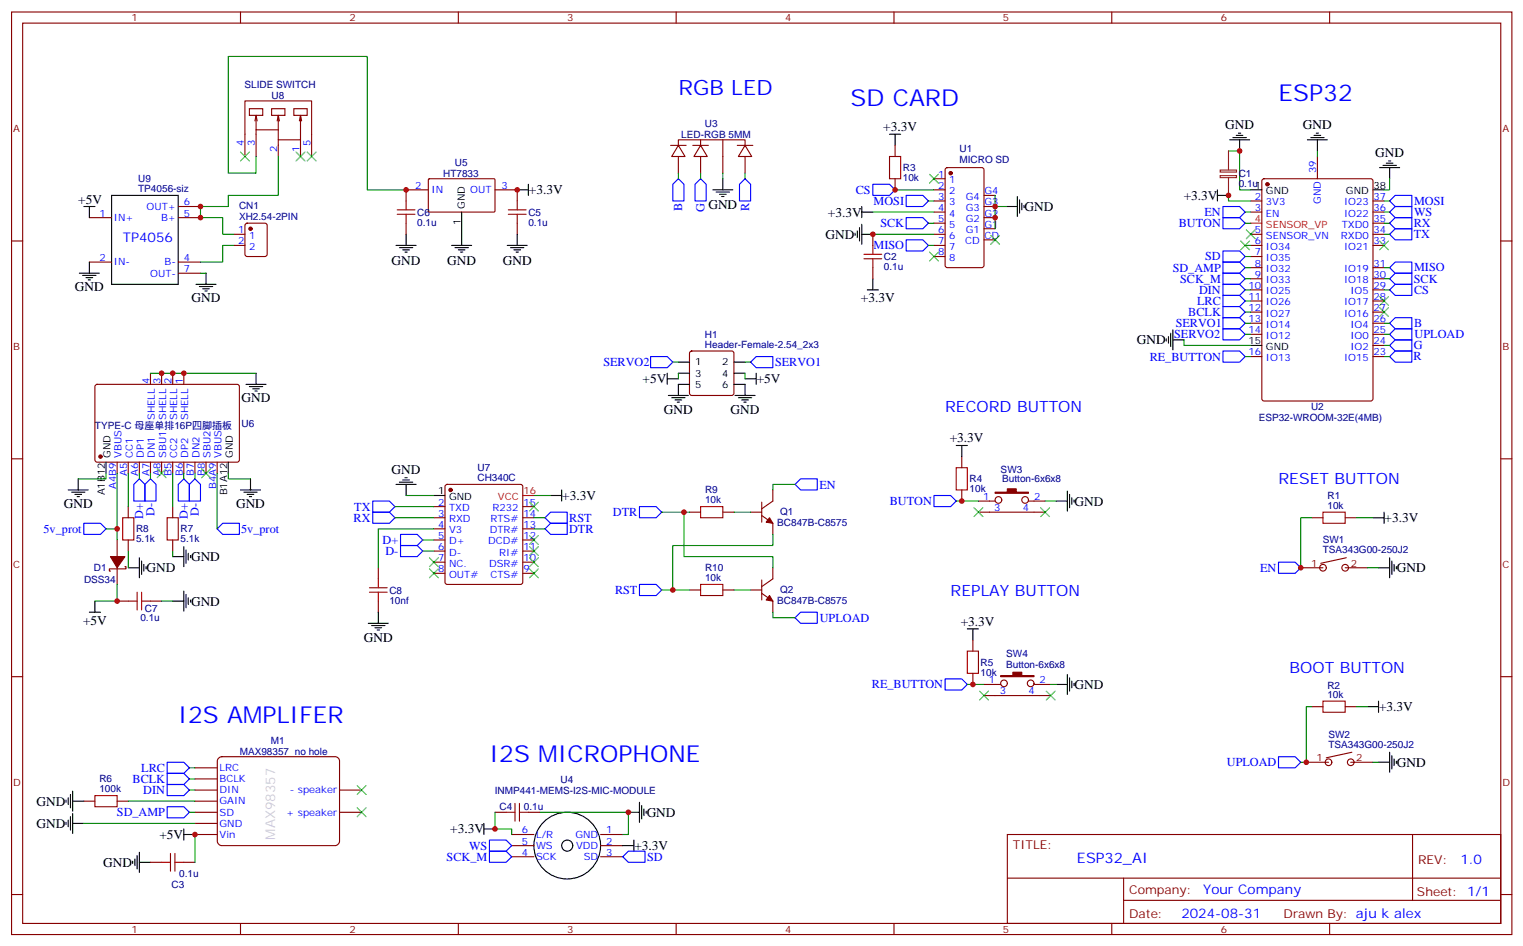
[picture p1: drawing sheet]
<svg xmlns="http://www.w3.org/2000/svg" width="483mm" height="300mm" viewBox="0 0 483 300" stroke-linecap="round" stroke-linejoin="round" font-family="sans-serif">
<g fill="none" stroke="#870000" stroke-width=".35">
<path d="M3.7 3.8h476.2v292.8h-476.2zM7.2 7.3h469.2v285.8h-469.2zM76.3 3.8v3.5M145.5 3.8v3.5M214.6 3.8v3.5M283.8 3.8v3.5M352.9 3.8v3.5M422.1 3.8v3.5M79.2 34.5h4.2v2.1h-4.2zM81.3 36.6v4.6h7M81.3 36.6l-.4 1.8M81.3 36.6l.3 1.8"/>
<path d="M86.2 34.5h4.3v2.1h-4.3zM88.3 36.6v7.8h7.1v-7.8M88.3 36.6l-.3 1.8M88.3 36.6l.4 1.8M93.3 34.5h4.2v2.1h-4.2zM95.4 36.6l-.4 1.8M95.4 36.6l.3 1.8M77.8 49.7v-17.7h21.1v17.7M81.3 41.2v8.5M88.3 44.4v5.3M95.4 44.4v5.3M136 56.9l.3-.2 20.7 .1 .1 .3v10l-.3 .2h-20.7l-.1-.3z"/>
<path d="M212.9 46.1h4.9M215.3 46.1l2.2 3.6h-4.3zM215.3 46.1v-1.7h21.2v1.7M215.3 49.7v5.3M219.9 46.1h5M222.4 46.1l2.1 3.6h-4.2zM222.4 44.4v1.7M222.4 49.7v5.3M229.4 44.4v10.6M234 46.1h5M236.5 46.1l2.1 3.6h-4.2zM236.5 49.7v5.3"/>
<path d="M284.1 46.1v3.6M284.1 56.7v3.6M296.5 56.7h3.5M300.2 53.4l.5-.2h10.9l.7 .4v30.6l-.4 .7h-11.2l-.6-.4-.1-30.6zM400.8 56.9l.4-.2h33.9l.7 .5v69.4l-.4 .6-34.2 .1-.6-.5-.1-69.4zM418.2 49.7v7M3.7 76.5h3.5M28.4 69.1h7M56.6 69.1h7M56.6 65.5h7M74.2 74.4h3.6M74.2 77.9h3.6"/>
<path d="M78 71l.5-.2h5.6l.7 .5v9.4l-.5 .7h-5.8l-.7-.4v-9.5zM128.9 70.8v3.6M136 60.3h-7.1v3.5M157.1 60.3h7.1v3.5M164.2 70.8v3.6M277.1 74.4v3.5M296.5 63.8h3.5M296.5 67.3h3.5M296.5 74.4h3.5M296.5 77.9h3.5M296.5 70.8h3.5M296.5 60.3h3.5"/>
<path d="M312.3 76.1h3.6M312.3 72.6h3.6M312.3 69.1h3.6M312.3 65.5h3.6M312.3 62h3.6M397 63.8h3.5M397 67.3h3.5M397 74.4h3.5M397 77.9h3.5M435.8 63.8h3.5M435.8 67.3h3.5M435.8 74.4h3.5"/>
<path d="M435.8 77.9h3.5M435.8 70.8h3.5M476.4 76.5h3.5M28.4 83.2h7M56.6 83.2h7M56.6 86.7h7M277.1 84.9v3.6M296.5 81.4h3.5M397 81.4h3.5M397 84.9h3.5M397 88.5h3.5M397 92h3.5"/>
<path d="M397 95.5h3.5M397 99.1h3.5M435.8 84.9h3.5M435.8 88.5h3.5M435.8 92h3.5M435.8 95.5h3.5M435.8 99.1h3.5M47.8 118.5v3.5M51.3 118.5v3.5M54.8 118.5v3.5M58.3 118.5v3.5M219.1 111.6l.5-.2h12.7l.5 .2 .2 .5v12.7l-.3 .5-.4 .2h-12.7l-.5-.2-.2-.5v-12.7z"/>
<path d="M397 102.6h3.5M397 106.1h3.5M397 113.2h3.5M435.8 102.6h3.5M435.8 106.1h3.5M435.8 113.2h3.5M435.8 109.6h3.5M30.4 122.2l.4-.2h44.8l.4 .7-.1 23.6-.6 .4-44.7-.1-.5-.6v-23.3zM3.7 145.6h3.5M37.2 146.7v3.5M40.7 146.7v3.5M44.2 146.7v3.5"/>
<path d="M47.8 146.7v3.5M51.3 146.7v3.5M54.8 146.7v3.5M58.3 146.7v3.5M61.9 146.7v3.5M65.4 146.7v3.5M68.9 146.7v3.5M141.5 153.9l.5-.2h23.2l.5 .2 .2 .5v30.4l-.2 .5-.5 .2h-23.2l-.5-.2-.2-.5v-30.4zM241.8 159.4v6.3M245.3 155.5v3.5l-3.5 2.5M305.3 144.9v3.5M305.3 155.5v3.5"/>
<path d="M310.6 159h5.3M326.5 159h5.3M476.4 145.6h3.5M37.2 171.4v5.3M39.7 179.8h.3v.8h-5.3v.7h.4M40.7 160.8v3.5M40.7 171.4v3.5M54.8 160.8v3.5M54.8 171.4v3.5M137.7 164.3h3.6M137.7 160.8h3.6M137.7 167.9h3.6"/>
<path d="M137.7 171.4h3.6M137.7 174.9h3.6M137.7 178.4h3.6M165.9 164.3h3.6M165.9 160.8h3.6M165.9 167.9h3.6M165.9 171.4h3.6M165.9 174.9h3.6M165.9 178.4h3.6M218.9 162.6h3.5M229.4 162.6h3.6M238.3 162.6h3.5"/>
<path d="M241.8 163.6l3.5 2.5v3.5M310.6 162.6h21.2M416.4 164.3h3.5M427 164.3h3.5M427.4 177l-8.2 1.8M37.2 180.2v5.3M37.2 190.8h3.5M47.8 190.8h3.5M120.1 180.2v3.5M120.1 190.8v3.5M137.7 182h3.6M165.9 182h3.6"/>
<path d="M218.9 187.3h3.5M229.4 187.3h3.6M238.3 187.3h3.5M241.8 188.3l3.5 2.5v3.5M241.8 184.1v6.3M245.3 180.2v3.5l-3.5 2.5M412.9 180.2h7M427 180.2h7.1M3.7 214.8h3.5M308.8 203.1v3.6M308.8 213.7v3.5M312.3 217.2h5.3"/>
<path d="M328.2 217.2h5.3M476.4 214.8h3.5M312.3 220.8h21.2M416.4 224.3h3.5M427 224.3h3.5M429.1 238.8l-8.1 1.7M26.6 254.3h3.5M37.2 254.3h3.5M61.9 243.7h7M61.9 247.2h7M61.9 250.8h7M61.9 254.3h7"/>
<path d="M61.9 257.8h7M107.7 250.8h7.1M107.7 257.8h7.1M157.1 257.8h3.6M167.7 257.8h3.5M414.7 241.9h7M428.8 241.9h7M47.8 273.7h3.5M58.3 273.7h3.6M61.9 261.3h7M61.9 264.9h7M162.4 264.9h7.1"/>
<path d="M162.4 268.4h7.1M162.4 271.9h7.1M190.6 264.9h7.1M190.6 268.4h7.1M190.6 271.9h7.1M319.8 264.9h156.6v28.2h-156.6zM319.8 278.7h156.5M356.7 278.7v14.1M448.4 264.9v20.9M3.7 283.9h3.5M76.3 293.1v3.5M145.5 293.1v3.5"/>
<path d="M214.6 293.1v3.5M283.8 293.1v3.5M352.9 293.1v3.5M356.7 285.8h119.6M422.1 293.1v3.5M476.4 283.9h3.5"/>
<circle cx="316.9" cy="158.7" r="1.06"/>
<circle cx="325.4" cy="158.7" r="1.06"/>
<circle cx="419.9" cy="180.2" r="1.06"/>
<circle cx="427" cy="180.2" r="1.06"/>
<circle cx="318.7" cy="216.9" r="1.06"/>
<circle cx="327.2" cy="216.9" r="1.06"/>
<circle cx="421.7" cy="241.9" r="1.06"/>
<circle cx="428.8" cy="241.9" r="1.06"/>
</g>
<g fill="#870000" stroke="#870000" stroke-width=".35">
<path d="M315.9 156.2h3.9v-1h2.8v1h3.9v.4h-10.6z"/>
<path d="M317.6 214.4h3.9v-1h2.8v1h3.9v.4h-10.6z"/>
<path d="M35.1 176.7h4.6l-2.5 3.5z"/>
<path d="M244.3 164.3l1 1.8-2.1-.4z"/>
<path d="M244.3 189l1 1.8-2.1-.4z"/>
<circle cx="402.3" cy="58.5" r=".53"/>
<circle cx="301.8" cy="55" r=".53"/>
<circle cx="31.9" cy="144.9" r=".53"/>
<circle cx="143" cy="155.5" r=".53"/>
<circle cx="79.5" cy="72.6" r=".53"/>
</g>
<g fill="none" stroke="#000" stroke-width=".35">
<path d="M167.7 58.5v3.5M229.4 56.7v3.6M282.4 42.6h3.5M284.1 42.6v3.5M390.3 44.4h6.4M391.4 43.7h4.2M392.4 43h2.1M393.1 42.3h.7M393.5 44.4v3.5M415 44.4h6.4M416.1 43.7h4.2M417.1 43h2.1"/>
<path d="M417.8 42.3h.7M418.2 44.4v3.5M437.9 53.2h6.4M439 52.5h4.2M440.1 51.8h2.1M440.8 51.1h.7M441.1 53.2v3.5M26.6 65.5h3.5M28.4 65.5v3.6M35.4 62h21.2v28.2h-21.2zM125.7 77.9h6.4M126.8 78.6h4.2"/>
<path d="M127.8 79.3h2.2M128.9 74.4v3.5M143.4 77.9h6.3M144.4 78.6h4.3M145.5 79.3h2.1M146.5 67.3v10.6M161 77.9h6.4M162.1 78.6h4.2M163.1 79.3h2.1M164.2 60.3h3.5M164.2 74.4v3.5M226.3 60.3h6.3"/>
<path d="M227.3 61h4.3M228.4 61.7h2.1M229.1 62.4h.7M271.4 74v.7M272.1 73.3v2.1M272.8 72.2v4.3M273.5 74.4h3.6M273.5 65.5v3.6M273.5 71.2v6.3M273.5 67.3h3.6M319.4 65.5h3.5M322.9 62.4v6.3"/>
<path d="M323.6 63.4v4.3M324.3 64.5v2.1M325 65.2v.7M386.4 62h3.6M386.4 60.3v3.5M397 60.3h3.5M435.8 60.3h3.5M25.2 86.7h6.3M26.2 87.4h4.3M27.3 88.1h2.1M28 88.8h.7M28.4 83.2v3.5"/>
<path d="M62.2 90.2h6.4M63.3 90.9h4.2M64.3 91.7h2.2M65.1 92.4h.7M65.4 86.7v3.5M128.6 80h.7M146.2 80h.7M163.8 80h.7M275.3 92h3.5M277.1 88.5v3.5M81.3 118.5v3.5M211.8 118.5v3.5"/>
<path d="M215.3 114.9h3.6M215.3 118.5h3.6M233 114.9h3.5M233 118.5h3.5M240 118.5v3.5M370.2 107.5v.7M370.9 106.8v2.1M371.6 105.8v4.2M372.3 107.9h3.5M372.3 104.7v6.4M397 109.6h3.5M78.1 122h6.4"/>
<path d="M79.2 122.7h4.2M80.2 123.4h2.1M80.9 124.1h.7M211.8 120.2h3.5M212.2 125.5h6.3M213.2 126.2h4.3M214.3 126.9h2.1M215 127.6h.7M218.9 122h-3.6v3.5M233 122h3.5v3.5M233.3 125.5h6.4M234.4 126.2h4.2"/>
<path d="M235.4 126.9h2.2M236.1 127.6h.8M236.5 120.2h3.5M21.7 155.5h6.3M22.7 156.2h4.3M23.8 156.9h2.1M24.5 157.6h.7M24.8 152v3.5M33.7 146.7v3.5M72.5 146.7v3.5M76.3 155.5h6.4M77.4 156.2h4.2"/>
<path d="M78.5 156.9h2.1M79.2 157.6h.7M79.5 152v3.5M125.7 153.7h6.4M126.8 153h4.2M127.8 152.3h2.2M128.6 151.6h.7M128.9 153.7v3.6M137.7 157.3h3.6M174.8 157.3h3.5M178.3 155.5v3.5M303.5 141.4h3.6"/>
<path d="M305.3 141.4v3.5M335.3 159h3.5M338.8 155.9v6.3M339.5 156.9v4.2M340.2 158v2.1M340.9 158.7v.7M44.2 177v6.4M44.9 178.1v4.2M45.6 179.1v2.2M46.4 179.8v.8M54.8 176.7h3.5M58.3 173.5v6.3"/>
<path d="M59.1 174.6v4.2M59.8 175.6v2.1M60.5 176.3v.7M435.8 164.3h3.5M439.3 162.6v3.5M441.1 177v6.4M441.8 178.1v4.2M442.5 179.1v2.2M443.2 179.8v.8M28.4 194.3h3.5M30.1 190.8v3.5M40.7 180.2h3.5"/>
<path d="M54.8 190.8h3.5M58.3 187.6v6.4M59.1 188.7v4.2M59.8 189.7v2.1M60.5 190.4v.7M116.9 197.8h6.4M118 198.5h4.2M119 199.2h2.1M119.7 200h.7M120.1 194.3v3.5M307.1 199.6h3.5M308.8 199.6v3.5"/>
<path d="M437.6 180.2h3.5M335.3 217.2h3.5M338.8 214.1v6.3M339.5 215.1v4.3M340.2 216.2v2.1M340.9 216.9v.7M434.1 224.3h3.5M437.6 222.5v3.6M441.1 238.8v6.3M441.8 239.8v4.3M21 253.9v.7M21.7 253.2v2.1"/>
<path d="M22.4 252.2v4.2M22.4 259.2v4.3M23.1 254.3h3.5M23.1 251.1v6.4M23.1 258.2v6.3M199.5 257.8h3.5M203 254.6v6.4M203.7 255.7v4.2M204.4 256.8v2.1M205.1 257.5v.7M437.6 241.9h3.5M442.5 240.9v2.1"/>
<path d="M443.2 241.6v.7M21 261v.7M21.7 260.3v2.1M23.1 261.3h3.5M42.1 273.3v.7M42.8 272.6v2.1M43.5 271.6v4.2M44.2 273.7h3.6M44.2 270.5v6.4M58.3 264.9h3.6M58.3 263.1v3.5M153.6 263.1h3.5"/>
<path d="M153.6 261.3v3.6M197.7 268.4h3.5M201.2 266.6v3.6"/>
<circle cx="180.1" cy="268.4" r="10.6"/>
<circle cx="180.1" cy="268.4" r="1.76"/>
</g>
<path d="M397 70.8h3.5M165.9 157.3h3.6" fill="none" stroke="#f00" stroke-width=".35"/>
<g fill="none" stroke="#a10000" stroke-width=".35">
<path d="M282.4 49.7h3.5v7h-3.5zM126.1 68h5.6M126.1 66.6h5.6M128.9 63.8v2.8M128.9 68v2.8M161.4 68h5.6M161.4 66.6h5.6M164.2 63.8v2.8M164.2 68v2.8M277.1 77.9v2.8M274.2 82.1h5.7M274.2 80.7h5.7"/>
<path d="M277.1 82.1v2.8M303.5 148.4h3.6v7.1h-3.6zM38.9 164.3h3.6v7.1h-3.6zM53.1 164.3h3.5v7.1h-3.5zM222.4 160.8h7v3.5h-7zM419.9 162.6h7.1v3.5h-7.1zM40.7 190.8h2.8M43.5 188v5.6M44.9 190.8h2.9M44.9 188v5.6M117.3 188h5.6M117.3 186.5h5.6"/>
<path d="M120.1 183.7v2.8M120.1 188v2.8M222.4 185.5h7v3.5h-7zM307.1 206.7h3.5v7h-3.5zM419.9 222.5h7.1v3.6h-7.1zM30.1 252.5h7.1v3.5h-7.1zM160.7 257.8h2.8M163.5 255v5.6M164.9 257.8h2.8M164.9 255v5.6M51.3 273.7h2.8M54.1 270.9v5.6"/>
<path d="M55.5 273.7h2.8M55.5 270.9v5.6"/>
</g>
<g fill="none" stroke="#008700" stroke-width=".35">
<path d="M81.3 49.7v5.3h-8.8v-37.1h44.1v42.4h12.3M88.3 49.7v12.3h-15.8v3.5h-8.9v3.6h7.1v5.3h3.5M215.3 55v1.7M222.4 55v1.7M229.4 55v1.7M236.5 55v1.7M390 47.9h3.5v12.4h3.5M418.2 47.9v1.8M441.1 56.7v3.6h-1.8M74.2 77.9h-3.5v5.3h-7.1M277.1 67.3h19.4M277.1 74.4h19.4"/>
<path d="M284.1 60.3h12.4M294.7 70.8h1.8M294.7 77.9h1.8M294.7 63.8h1.8M315.9 62v10.6M315.9 65.5h3.5M390 62v1.8h7M395.3 67.3h1.7M395.3 70.8h1.7M395.3 77.9h1.7M439.3 67.3h1.8M439.3 70.8h1.8"/>
<path d="M439.3 63.8h1.8M439.3 74.4h1.8M63.6 86.7h1.8M395.3 84.9h1.7M395.3 88.5h1.7M395.3 81.4h1.7M395.3 95.5h1.7M395.3 99.1h1.7M395.3 92h1.7M439.3 84.9h1.8M439.3 88.5h1.8M439.3 92h1.8"/>
<path d="M47.8 118.5h33.5M213.6 114.9h1.7M215.3 118.5v1.7M236.5 118.5v1.7M236.5 114.9h1.8M375.8 107.9v1.7h21.2M395.3 106.1h1.7M395.3 113.2h1.7M395.3 102.6h1.7M439.3 106.1h1.8M439.3 109.6h1.8M439.3 113.2h1.8"/>
<path d="M439.3 102.6h1.8M33.7 150.2v1.8h-8.9M37.2 150.2v21.2M40.7 150.2v10.6M44.2 150.2v1.8M47.8 150.2v1.8M54.8 150.2v10.6M58.3 150.2v1.8M61.9 150.2v1.8M68.9 150.2v17.7M72.5 150.2v1.8h7M128.9 157.3h8.8"/>
<path d="M169.5 157.3h5.3M252.4 153.7h-7.1v1.8M303.5 159h7.1M331.8 159h3.5M33.7 167.9h3.5M40.7 174.9v5.3M54.8 174.9v1.8M125.4 164.3h12.3M125.4 160.8h12.3M134.2 174.9h3.5M134.2 171.4h3.5M137.7 167.9h-17.6v12.3"/>
<path d="M169.5 164.3h3.5M169.5 167.9h3.5M210 162.6h8.9M217.1 162.6v14.1h28.2v3.5M233 162.6h5.3M245.3 169.6v3.5h-31.7v14.2M416.4 164.3h-3.5v15.9M430.5 164.3h5.3M37.2 185.5v5.3h-7.1M51.3 190.8h3.5M210 187.3h8.9M233 187.3h5.3"/>
<path d="M245.3 194.3v1.8h7.1M434.1 180.2h3.5M307.1 217.2h5.2M333.5 217.2h1.8M416.4 224.3h-1.7v17.6h-1.8M430.5 224.3h3.6M40.7 254.3h21.2M60.1 243.7h1.8M60.1 257.8h1.8M60.1 247.2h1.8M60.1 250.8h1.8M157.1 257.8v5.3h5.3v1.8"/>
<path d="M171.2 257.8h28.3v7.1h-1.8M435.8 241.9h1.8M26.6 261.3h35.3M61.9 264.9v8.8"/>
</g>
<g fill="none" stroke="#00f" stroke-width=".35">
<path d="M215.3 56.7l1.8 1.8v5.3h-3.5v-5.3zM222.4 56.7l1.8 1.8v5.3h-3.6v-5.3zM236.5 56.7l1.8 1.8v5.3h-3.6v-5.3zM277.1 58.5h5.3l1.7 1.8-1.7 1.7h-5.3zM287.7 62h5.2l1.8 1.8-1.8 1.7h-5.2zM287.7 69.1h5.2l1.8 1.7-1.8 1.8h-5.2zM287.7 76.1h5.2l1.8 1.8-1.8 1.8h-5.2zM388.2 65.5h5.3l1.8 1.8-1.8 1.8h-5.3zM388.2 69.1h5.3l1.8 1.7-1.8 1.8h-5.3zM388.2 79.7h5.3l1.8 1.7-1.8 1.8h-5.3zM441.1 74.4l1.8-1.8h5.3v3.5h-5.3zM441.1 70.8l1.8-1.7h5.3v3.5h-5.3z"/>
<path d="M441.1 63.8l1.8-1.8h5.3v3.5h-5.3zM442.9 65.5h5.3v3.6h-5.3l-1.8-1.8zM388.2 83.2h5.3l1.8 1.7-1.8 1.8h-5.3zM388.2 86.7h5.3l1.8 1.8-1.8 1.7h-5.3zM388.2 90.2h5.3l1.8 1.8-1.8 1.8h-5.3zM388.2 93.8h5.3l1.8 1.7-1.8 1.8h-5.3zM388.2 97.3h5.3l1.8 1.8-1.8 1.7h-5.3zM441.1 88.5l1.8-1.8h5.3v3.5h-5.3zM441.1 84.9l1.8-1.7h5.3v3.5h-5.3zM442.9 90.2h5.3v3.6h-5.3l-1.8-1.8zM206.5 113.2h5.3l1.8 1.7-1.8 1.8h-5.3zM238.3 114.9l1.7-1.7h5.3v3.5h-5.3z"/>
<path d="M388.2 111.4h5.3l1.8 1.8-1.8 1.7h-5.3zM388.2 100.8h5.3l1.8 1.8-1.8 1.8h-5.3zM388.2 104.4h5.3l1.8 1.7-1.8 1.8h-5.3zM441.1 109.6l1.8-1.7h5.3v3.5h-5.3zM441.1 106.1l1.8-1.7h5.3v3.5h-5.3zM441.1 102.6l1.8-1.8h5.3v3.6h-5.3zM442.9 111.4h5.3v3.5h-5.3l-1.8-1.7zM44.2 152l1.8 1.7v5.3h-3.5v-5.3zM47.8 152l1.7 1.7v5.3h-3.5v-5.3zM56.6 153.7l1.7-1.7 1.8 1.7v5.3h-3.5zM61.9 152l1.7 1.7v5.3h-3.5v-5.3zM118.3 159h5.3l1.8 1.8-1.8 1.8h-5.3z"/>
<path d="M252.4 153.7l1.7-1.7h5.3v3.5h-5.3zM296.5 157.3h5.3l1.7 1.7-1.7 1.8h-5.3zM26.6 166.1h5.3l1.8 1.8-1.8 1.7h-5.3zM70.7 166.1h5.3v3.5h-5.3l-1.8-1.7zM118.3 162.6h5.3l1.8 1.7-1.8 1.8h-5.3zM127.1 173.1h5.3l1.8 1.8-1.8 1.8h-5.3zM127.1 169.6h5.3l1.8 1.8-1.8 1.7h-5.3zM173 164.3l1.8-1.7h5.3v3.5h-5.3zM173 167.9l1.8-1.8h5.3v3.5h-5.3zM203 160.8h5.3l1.7 1.8-1.7 1.7h-5.3zM405.8 178.4h5.3l1.8 1.8-1.8 1.8h-5.3zM203 185.5h5.3l1.7 1.8-1.7 1.7h-5.3z"/>
<path d="M252.4 196.1l1.7-1.8h5.3v3.5h-5.3zM300 215.5h5.3l1.8 1.7-1.8 1.8h-5.3zM53.1 241.9h5.2l1.8 1.8-1.8 1.8h-5.2zM53.1 245.5h5.2l1.8 1.7-1.8 1.8h-5.2zM53.1 249h5.2l1.8 1.8-1.8 1.7h-5.2zM53.1 256h5.2l1.8 1.8-1.8 1.8h-5.2zM405.8 240.2h5.3l1.8 1.7-1.8 1.8h-5.3zM155.4 270.2h5.3l1.7 1.7-1.7 1.8h-5.3zM155.4 266.6h5.3l1.7 1.8-1.7 1.8h-5.3zM199.5 270.2h5.3v3.5h-5.3l-1.8-1.8z"/>
</g>
<path d="M387.3 54h5.2v.6h-5.2zM387.3 55.7h5.2v.7h-5.2zM390 47.9v6M390 56.4v5.6" fill="none" stroke="#8c2424" stroke-width=".35"/>
<g fill="none" stroke="#3c3" stroke-width=".35">
<path d="M76.3 48.3l2.9 2.8M79.2 48.3l-2.9 2.8M94 48.3l2.8 2.8M96.8 48.3l-2.8 2.8M97.5 48.3l2.8 2.8M100.3 48.3l-2.8 2.8M295.1 55.3l2.8 2.8M297.9 55.3l-2.8 2.8M314.5 74.7l2.8 2.8M317.3 74.7l-2.8 2.8M393.8 76.5l2.9 2.8M395.6 73l2.8 2.8"/>
<path d="M396.7 76.5l-2.9 2.8M398.4 73l-2.8 2.8M437.9 76.5l2.9 2.8M440.8 76.5l-2.9 2.8M295.1 80l2.8 2.8M297.9 80l-2.8 2.8M437.9 97.6l2.9 2.9M437.9 94.1l2.9 2.8M440.8 97.6l-2.9 2.9M440.8 94.1l-2.9 2.8M49.9 148.8l2.8 2.8M52.7 148.8l-2.8 2.8"/>
<path d="M64 148.8l2.8 2.8M66.8 148.8l-2.8 2.8M168.1 159.4l2.8 2.8M170.9 159.4l-2.8 2.8M136.3 177l2.8 2.8M139.1 177l-2.8 2.8M168.1 170l2.8 2.8M168.1 173.5l2.8 2.8M168.1 177l2.8 2.8M170.9 170l-2.8 2.8M170.9 173.5l-2.8 2.8M170.9 177l-2.8 2.8"/>
<path d="M309.2 161.1l2.8 2.9M312 161.1l-2.8 2.9M330.3 161.1l2.9 2.9M333.2 161.1l-2.9 2.9M136.3 180.6l2.8 2.8M139.1 180.6l-2.8 2.8M168.1 180.6l2.8 2.8M170.9 180.6l-2.8 2.8M310.9 219.4l2.9 2.8M313.8 219.4l-2.9 2.8M332.1 219.4l2.8 2.8M334.9 219.4l-2.8 2.8"/>
<path d="M113.4 249.3l2.8 2.9M113.4 256.4l2.8 2.8M116.2 249.3l-2.8 2.9M116.2 256.4l-2.8 2.8"/>
</g>
<path d="M69.3 240.7l1.1-.5h36a1.41 1.41 0 0 1 1.4 1.4v25.4a1.51 1.51 0 0 1-1.4 1.4h-36a1.51 1.51 0 0 1-1.4-1.4v-25.4z" fill="none" stroke="#800000" stroke-width=".35"/>
<g fill="#c00">
<circle cx="412.9" cy="180.2" r=".88"/>
<circle cx="414.7" cy="241.9" r=".88"/>
<circle cx="390" cy="62" r=".88"/>
<circle cx="393.5" cy="47.9" r=".88"/>
<circle cx="315.9" cy="65.5" r=".88"/>
<circle cx="315.9" cy="69.1" r=".88"/>
<circle cx="277.1" cy="74.4" r=".88"/>
<circle cx="308.8" cy="217.2" r=".88"/>
<circle cx="199.5" cy="257.8" r=".88"/>
<circle cx="164.2" cy="60.3" r=".88"/>
<circle cx="157.1" cy="263.1" r=".88"/>
<circle cx="51.3" cy="118.5" r=".88"/>
<circle cx="54.8" cy="118.5" r=".88"/>
<circle cx="58.3" cy="118.5" r=".88"/>
<circle cx="37.2" cy="167.9" r=".88"/>
<circle cx="217.1" cy="162.6" r=".88"/>
<circle cx="213.6" cy="187.3" r=".88"/>
<circle cx="305.3" cy="159" r=".88"/>
<circle cx="284.1" cy="60.3" r=".88"/>
<circle cx="37.2" cy="190.8" r=".88"/>
<circle cx="61.9" cy="264.9" r=".88"/>
<circle cx="128.9" cy="60.3" r=".88"/>
<circle cx="63.6" cy="65.5" r=".88"/>
<circle cx="63.6" cy="69.1" r=".88"/>
</g>
<g font-size="7.4" fill="#00f">
<text x="270" y="33.8">SD CARD</text>
<text x="405.8" y="32">ESP32</text>
<text x="56.6" y="229.6">I2S AMPLIFER</text>
<text x="155.4" y="241.9">I2S MICROPHONE</text>
</g>
<text font-size="6.7" fill="#00f" x="215.3" y="30.3">RGB LED</text>
<g font-size="4.9" fill="#00f">
<text x="300" y="130.8">RECORD BUTTON</text>
<text x="405.8" y="153.7">RESET BUTTON</text>
<text x="301.8" y="189">REPLAY BUTTON</text>
<text x="409.4" y="213.7">BOOT BUTTON</text>
</g>
<text font-size="4.6" fill="#00f" x="341.8" y="273.9">ESP32_AI</text>
<g font-size="4.2">
<text x="280.3" y="41.5">+3.3V</text>
<text x="388.9" y="41.1">GND</text>
<text x="413.6" y="41.1">GND</text>
<text x="436.5" y="49.9">GND</text>
<text x="24.8" y="64.8">+5V</text>
<text x="167.9" y="61.7">+3.3V</text>
<text x="375.8" y="63.5">+3.3V</text>
<text x="224.9" y="66.3">GND</text>
<text x="262.8" y="68.7">+3.3V</text>
<text x="325.2" y="67">GND</text>
<text x="262.1" y="75.8">GND</text>
<text x="124.3" y="84">GND</text>
<text x="142" y="84">GND</text>
<text x="159.6" y="84">GND</text>
<text x="23.8" y="92.4">GND</text>
<text x="60.8" y="95.9">GND</text>
<text x="273.3" y="96">+3.3V</text>
<text x="360.9" y="109.3">GND</text>
<text x="204" y="121.6">+5V</text>
<text x="240.2" y="121.7">+5V</text>
<text x="76.7" y="127.6">GND</text>
<text x="210.7" y="131.5">GND</text>
<text x="231.9" y="131.5">GND</text>
<text x="301.5" y="140.3">+3.3V</text>
<text x="124.3" y="150.5">GND</text>
<text x="20.2" y="161.1">GND</text>
<text x="74.9" y="161.1">GND</text>
<text x="178.5" y="158.7">+3.3V</text>
<text x="341.1" y="160.5">GND</text>
<text x="439.5" y="165.8">+3.3V</text>
<text x="60.6" y="178.1">GND</text>
<text x="46.5" y="181.6">GND</text>
<text x="443.4" y="181.6">GND</text>
<text x="60.6" y="192.2">GND</text>
<text x="26.3" y="198.3">+5V</text>
<text x="115.5" y="203.9">GND</text>
<text x="305" y="198.5">+3.3V</text>
<text x="341.1" y="218.7">GND</text>
<text x="437.8" y="225.7">+3.3V</text>
<text x="443.4" y="243.4">GND</text>
<text x="11.6" y="255.7">GND</text>
<text x="11.6" y="262.7">GND</text>
<text x="205.3" y="259.2">GND</text>
<text x="50.6" y="266.3">+5V</text>
<text x="142.9" y="264.5">+3.3V</text>
<text x="201.4" y="269.8">+3.3V</text>
<text x="32.8" y="275.1">GND</text>
</g>
<g font-size="4.2" fill="#00f">
<text x="39" y="76.8">TP4056</text>
<text x="463.6" y="274.1">1.0</text>
<text x="381.9" y="283.7">Your Company</text>
<text x="375" y="291.5">2024-08-31</text>
</g>
<text font-size="4.2" fill="#ccc" x="87.4" y="266.5" transform="rotate(-90 87.4 266.5)">MAX98357</text>
<g font-size="3.9" fill="#00f">
<text x="271.7" y="61.5">CS</text>
<text x="277.3" y="65">MOSI</text>
<text x="448.9" y="65">MOSI</text>
<text x="216.6" y="67" transform="rotate(-90 216.6 67)">B</text>
<text x="223.6" y="67.2" transform="rotate(-90 223.6 67.2)">G</text>
<text x="237.8" y="67" transform="rotate(-90 237.8 67)">R</text>
<text x="382.3" y="68.5">EN</text>
<text x="448.9" y="68.5">WS</text>
<text x="279.5" y="72.1">SCK</text>
<text x="374.2" y="72.1">BUTON</text>
<text x="448.8" y="75.6">TX</text>
<text x="448.8" y="72">RX</text>
<text x="277.3" y="79.1">MISO</text>
<text x="382.6" y="82.7">SD</text>
<text x="372.2" y="86.2">SD_AMP</text>
<text x="374.6" y="89.7">SCK_M</text>
<text x="448.8" y="89.7">SCK</text>
<text x="448.9" y="86.1">MISO</text>
<text x="380.6" y="93.3">DIN</text>
<text x="448.9" y="93.2">CS</text>
<text x="377.2" y="100.3">BCLK</text>
<text x="380" y="96.8">LRC</text>
<text x="372.7" y="107.4">SERVO2</text>
<text x="373.2" y="103.8">SERVO1</text>
<text x="448.9" y="103.8">B</text>
<text x="449.1" y="107.3">UPLOAD</text>
<text x="448.8" y="110.8">G</text>
<text x="191.5" y="116.2">SERVO2</text>
<text x="246" y="116.2">SERVO1</text>
<text x="364.9" y="114.4">RE_BUTTON</text>
<text x="448.7" y="114.4">R</text>
<text x="260.1" y="155.1">EN</text>
<text x="282.5" y="160.3">BUTON</text>
<text x="45.5" y="164.6" transform="rotate(-90 45.5 164.6)">D+</text>
<text x="49" y="163.7" transform="rotate(-90 49 163.7)">D-</text>
<text x="59.6" y="164.6" transform="rotate(-90 59.6 164.6)">D+</text>
<text x="63.1" y="163.7" transform="rotate(-90 63.1 163.7)">D-</text>
<text x="112.3" y="165.6">RX</text>
<text x="112.5" y="162">TX</text>
<text x="180.7" y="165.7">RST</text>
<text x="194.6" y="163.8">DTR</text>
<text x="13.8" y="169.1">5v_prot</text>
<text x="76.6" y="169.2">5v_prot</text>
<text x="121.5" y="172.6">D+</text>
<text x="180.7" y="169.2">DTR</text>
<text x="122.4" y="176.2">D-</text>
<text x="400" y="181.5">EN</text>
<text x="195.2" y="188.5">RST</text>
<text x="260.2" y="197.4">UPLOAD</text>
<text x="276.8" y="218.5">RE_BUTTON</text>
<text x="44.9" y="244.9">LRC</text>
<text x="389.5" y="243.2">UPLOAD</text>
<text x="42.1" y="248.5">BCLK</text>
<text x="45.5" y="252">DIN</text>
<text x="37.1" y="259.1">SD_AMP</text>
<text x="148.9" y="269.6">WS</text>
<text x="141.8" y="273.2">SCK_M</text>
<text x="205.4" y="273.3">SD</text>
</g>
<g font-size="3.9" fill="#800">
<text x="321.5" y="269.5">TITLE:</text>
<text x="450.2" y="274.1">REV:</text>
<text x="358.4" y="283.7">Company:</text>
<text x="449.8" y="284.3">Sheet: 1/1</text>
<text x="358.4" y="291.3">Date:</text>
<text x="407.5" y="291.4">Drawn By: aju k alex</text>
</g>
<g font-size="3.2" fill="#800">
<text x="41.8" y="6.8">1</text>
<text x="110.9" y="6.8">2</text>
<text x="180.1" y="6.8">3</text>
<text x="249.2" y="6.8">4</text>
<text x="318.3" y="6.8">5</text>
<text x="387.5" y="6.8">6</text>
<text x="4.2" y="41.9">A</text>
<text x="476.9" y="41.9">A</text>
<text x="4.2" y="111.1">B</text>
<text x="476.9" y="111.1">B</text>
<text x="416.2" y="179.8">1</text>
<text x="428.8" y="179.8">2</text>
<text x="4.2" y="180.2">C</text>
<text x="476.9" y="180.2">C</text>
<text x="417.9" y="241.6">1</text>
<text x="430.5" y="241.6">2</text>
<text x="4.2" y="249.3">D</text>
<text x="476.9" y="249.3">D</text>
<text x="41.8" y="296.1">1</text>
<text x="110.9" y="296.1">2</text>
<text x="180.1" y="296.1">3</text>
<text x="249.2" y="296.1">4</text>
<text x="318.3" y="296.1">5</text>
<text x="387.5" y="296.1">6</text>
</g>
<g font-size="3.2" fill="#000080">
<text x="77.6" y="27.9">SLIDE SWITCH</text>
<text x="86.2" y="31.4">U8</text>
<text x="223.7" y="40.2">U3</text>
<text x="216.2" y="43.7">LED-RGB 5MM</text>
<text x="144.4" y="52.6">U5</text>
<text x="304.6" y="51.6">MICRO SD</text>
<text x="304.6" y="48.2">U1</text>
<text x="43.9" y="57.9">U9</text>
<text x="140.7" y="56.1">HT7833</text>
<text x="286.6" y="57.5">10k</text>
<text x="286.6" y="54.4">R3</text>
<text x="393.2" y="59.3">0.1u1</text>
<text x="393.2" y="56.1">C1</text>
<text x="43.9" y="60.8">TP4056-siz</text>
<text x="75.9" y="69.7">XH2.54-2PIN</text>
<text x="75.9" y="66.5">CN1</text>
<text x="132.4" y="71.6">0.1u</text>
<text x="132.4" y="68.5">C6</text>
<text x="167.7" y="71.6">0.1u</text>
<text x="167.7" y="68.5">C5</text>
<text x="280.6" y="82.6">C2</text>
<text x="280.6" y="85.7">0.1u</text>
<text x="223.8" y="107.4">H1</text>
<text x="223.8" y="110.3">Header-Female-2.54_2x3</text>
<text x="416.2" y="130.1">U2</text>
<text x="30.1" y="136.1">TYPE-C 母座单排16P四脚插板</text>
<text x="76.7" y="135.6">U6</text>
<text x="399.6" y="133.7">ESP32-WROOM-32E(4MB)</text>
<text x="151.6" y="149.5">U7</text>
<text x="151.6" y="152.7">CH340C</text>
<text x="307.8" y="153.1">R4</text>
<text x="317.6" y="150.2">SW3</text>
<text x="318.1" y="153.1">Button-6x6x8</text>
<text x="223.8" y="159.7">10k</text>
<text x="223.8" y="156.5">R9</text>
<text x="307.8" y="156.3">10k</text>
<text x="421.4" y="161.5">10k</text>
<text x="421.4" y="158.3">R1</text>
<text x="246.7" y="166.9">BC847B-C8575</text>
<text x="247.7" y="163.5">Q1</text>
<text x="43.2" y="172.2">5.1k</text>
<text x="43.2" y="169">R8</text>
<text x="57.3" y="172.2">5.1k</text>
<text x="57.3" y="169">R7</text>
<text x="419.9" y="172.4">SW1</text>
<text x="419.9" y="175.6">TSA343G00-250J2</text>
<text x="26.7" y="184.9">DSS34</text>
<text x="29.8" y="181.4">D1</text>
<text x="223.8" y="184.4">10k</text>
<text x="223.8" y="181.2">R10</text>
<text x="123.6" y="191.6">10nf</text>
<text x="123.6" y="188.4">C8</text>
<text x="246.7" y="191.6">BC847B-C8575</text>
<text x="247.7" y="188.2">Q2</text>
<text x="44.6" y="197.2">0.1u</text>
<text x="46" y="194.3">C7</text>
<text x="319.4" y="208.4">SW4</text>
<text x="311.3" y="214.5">10k</text>
<text x="311.3" y="211.3">R5</text>
<text x="319.4" y="211.9">Button-6x6x8</text>
<text x="421.3" y="221.5">10k</text>
<text x="421.3" y="218.5">R2</text>
<text x="76.1" y="239.5">MAX98357 no hole</text>
<text x="86" y="236">M1</text>
<text x="421.7" y="237.3">TSA343G00-250J2</text>
<text x="421.7" y="234.2">SW2</text>
<text x="31.5" y="251.5">100k</text>
<text x="31.5" y="248.2">R6</text>
<text x="157.1" y="251.9">INMP441-MEMS-I2S-MIC-MODULE</text>
<text x="178" y="248.4">U4</text>
<text x="158.6" y="257.2">C4</text>
<text x="166.3" y="257.2">0.1u</text>
<text x="54.5" y="281.9">C3</text>
<text x="56.9" y="278.4">0.1u</text>
</g>
<g font-size="3.2" fill="#00f">
<text x="77.4" y="46.4" transform="rotate(-90 77.4 46.4)">4</text>
<text x="80.9" y="46.4" transform="rotate(-90 80.9 46.4)">3</text>
<text x="98.6" y="46.4" transform="rotate(-90 98.6 46.4)">5</text>
<text x="88" y="48.2" transform="rotate(-90 88 48.2)">2</text>
<text x="95" y="48.2" transform="rotate(-90 95 48.2)">1</text>
<text x="131.8" y="59.9">2</text>
<text x="159.2" y="59.9">3</text>
<text x="297.8" y="56.4">1</text>
<text x="297.8" y="59.9">2</text>
<text x="301.3" y="58.1">1</text>
<text x="417.8" y="55" transform="rotate(-90 417.8 55)">39</text>
<text x="58.3" y="65.2">6</text>
<text x="137" y="61.3">IN</text>
<text x="149.3" y="61.3">OUT</text>
<text x="297.8" y="63.4">3</text>
<text x="301.3" y="61.7">2</text>
<text x="301.3" y="65.2">3</text>
<text x="306.6" y="63.4">G4</text>
<text x="312.5" y="65.2">G3</text>
<text x="312.5" y="61.7">G4</text>
<text x="398.4" y="63.4">2</text>
<text x="401.8" y="65.2">3V3</text>
<text x="419.2" y="64.7" transform="rotate(-90 419.2 64.7)">GND</text>
<text x="426.7" y="65.2">IO23</text>
<text x="436" y="63.4">37</text>
<text x="31.6" y="68.7">1</text>
<text x="36.1" y="70.1">IN+</text>
<text x="46.5" y="66.6">OUT+</text>
<text x="51.1" y="70.1">B+</text>
<text x="58.3" y="68.7">5</text>
<text x="297.8" y="67">4</text>
<text x="297.8" y="70.5">5</text>
<text x="301.3" y="68.7">4</text>
<text x="306.6" y="70.5">G2</text>
<text x="306.6" y="67">G3</text>
<text x="312.5" y="68.7">G2</text>
<text x="398.4" y="67">3</text>
<text x="401.8" y="68.7">EN</text>
<text x="426.7" y="68.7">IO22</text>
<text x="436" y="70.5">35</text>
<text x="436" y="67">36</text>
<text x="75.6" y="74">1</text>
<text x="75.6" y="77.5">2</text>
<text x="79.1" y="75.8">1</text>
<text x="297.8" y="74">6</text>
<text x="297.8" y="77.5">7</text>
<text x="301.3" y="72.2">5</text>
<text x="301.3" y="75.8">6</text>
<text x="306.4" y="77.5">CD</text>
<text x="306.6" y="74">G1</text>
<text x="312.5" y="75.8">CD</text>
<text x="312.5" y="72.2">G1</text>
<text x="398.4" y="74">5</text>
<text x="398.4" y="77.5">6</text>
<text x="401.8" y="75.8">SENSOR_VN</text>
<text x="425.7" y="75.8">RXD0</text>
<text x="425.9" y="72.2">TXD0</text>
<text x="436" y="77.5">33</text>
<text x="436" y="74">34</text>
<text x="31.6" y="82.8">2</text>
<text x="58.3" y="82.8">4</text>
<text x="79.1" y="79.3">2</text>
<text x="297.8" y="81.1">8</text>
<text x="301.3" y="79.3">7</text>
<text x="301.3" y="82.8">8</text>
<text x="398.4" y="81.1">7</text>
<text x="401.8" y="79.3">IO34</text>
<text x="401.8" y="82.8">IO35</text>
<text x="426.7" y="79.3">IO21</text>
<text x="36.1" y="84.2">IN-</text>
<text x="47.7" y="87.8">OUT-</text>
<text x="52.3" y="84.2">B-</text>
<text x="58.3" y="86.4">7</text>
<text x="398.4" y="84.6">8</text>
<text x="398.4" y="88.1">9</text>
<text x="401.8" y="86.4">IO32</text>
<text x="401.8" y="89.9">IO33</text>
<text x="426.7" y="89.9">IO18</text>
<text x="426.7" y="86.4">IO19</text>
<text x="436" y="88.1">30</text>
<text x="436" y="84.6">31</text>
<text x="396.3" y="91.7">10</text>
<text x="396.3" y="95.2">11</text>
<text x="401.8" y="93.4">IO25</text>
<text x="428.7" y="93.4">IO5</text>
<text x="436" y="95.2">28</text>
<text x="436" y="91.7">29</text>
<text x="396.3" y="98.7">12</text>
<text x="401.8" y="96.9">IO26</text>
<text x="401.8" y="100.5">IO27</text>
<text x="426.7" y="100.5">IO16</text>
<text x="426.7" y="96.9">IO17</text>
<text x="436" y="98.7">27</text>
<text x="396.3" y="102.2">13</text>
<text x="396.3" y="105.8">14</text>
<text x="401.8" y="104">IO14</text>
<text x="401.8" y="107.5">IO12</text>
<text x="428.7" y="107.5">IO0</text>
<text x="428.7" y="104">IO4</text>
<text x="436" y="105.8">25</text>
<text x="436" y="102.2">26</text>
<text x="396.3" y="112.8">16</text>
<text x="428.7" y="111.1">IO2</text>
<text x="436" y="112.8">23</text>
<text x="436" y="109.3">24</text>
<text x="401.8" y="114.6">IO13</text>
<text x="426.7" y="114.6">IO15</text>
<text x="47.4" y="121.8" transform="rotate(-90 47.4 121.8)">4</text>
<text x="50.9" y="121.8" transform="rotate(-90 50.9 121.8)">3</text>
<text x="54.5" y="121.8" transform="rotate(-90 54.5 121.8)">2</text>
<text x="58" y="121.8" transform="rotate(-90 58 121.8)">1</text>
<text x="49.2" y="133.4" transform="rotate(-90 49.2 133.4)">SHELL</text>
<text x="52.7" y="133.4" transform="rotate(-90 52.7 133.4)">SHELL</text>
<text x="56.2" y="133.4" transform="rotate(-90 56.2 133.4)">SHELL</text>
<text x="59.8" y="133.4" transform="rotate(-90 59.8 133.4)">SHELL</text>
<text x="38.6" y="145.4" transform="rotate(-90 38.6 145.4)">VBUS</text>
<text x="42.1" y="145.4" transform="rotate(-90 42.1 145.4)">CC1</text>
<text x="45.6" y="145.4" transform="rotate(-90 45.6 145.4)">DP1</text>
<text x="49.2" y="145.4" transform="rotate(-90 49.2 145.4)">DN1</text>
<text x="52.7" y="145.4" transform="rotate(-90 52.7 145.4)">SBU1</text>
<text x="56.2" y="145.4" transform="rotate(-90 56.2 145.4)">CC2</text>
<text x="59.8" y="145.4" transform="rotate(-90 59.8 145.4)">DP2</text>
<text x="63.3" y="145.4" transform="rotate(-90 63.3 145.4)">DN2</text>
<text x="66.8" y="145.4" transform="rotate(-90 66.8 145.4)">SBU2</text>
<text x="70.3" y="145.4" transform="rotate(-90 70.3 145.4)">VBUS</text>
<text x="36.8" y="155.2" transform="rotate(-90 36.8 155.2)">A4B9</text>
<text x="40.4" y="151" transform="rotate(-90 40.4 151)">A5</text>
<text x="43.9" y="151" transform="rotate(-90 43.9 151)">A6</text>
<text x="47.4" y="151" transform="rotate(-90 47.4 151)">A7</text>
<text x="50.9" y="151" transform="rotate(-90 50.9 151)">A8</text>
<text x="54.5" y="151.1" transform="rotate(-90 54.5 151.1)">B5</text>
<text x="58" y="151.1" transform="rotate(-90 58 151.1)">B6</text>
<text x="61.5" y="151.1" transform="rotate(-90 61.5 151.1)">B7</text>
<text x="65.1" y="151.1" transform="rotate(-90 65.1 151.1)">B8</text>
<text x="68.6" y="155.2" transform="rotate(-90 68.6 155.2)">B4A9</text>
<text x="139.1" y="160.4">2</text>
<text x="166.1" y="160.4">15</text>
<text x="312.1" y="158.7">1</text>
<text x="328.2" y="158.7">2</text>
<text x="139.1" y="164">3</text>
<text x="139.1" y="167.5">4</text>
<text x="142.6" y="162.2">TXD</text>
<text x="142.6" y="165.7">RXD</text>
<text x="155.7" y="165.7">RTS#</text>
<text x="156.4" y="162.2">R232</text>
<text x="166.1" y="167.5">13</text>
<text x="166.1" y="164">14</text>
<text x="315.6" y="162.2">3</text>
<text x="324.7" y="162.2">4</text>
<text x="139.1" y="171">5</text>
<text x="142.6" y="169.3">V3</text>
<text x="142.6" y="172.8">D+</text>
<text x="154.9" y="172.8">DCD#</text>
<text x="155.4" y="169.3">DTR#</text>
<text x="166.1" y="171">12</text>
<text x="139.1" y="174.6">6</text>
<text x="139.1" y="178.1">7</text>
<text x="142.6" y="176.3">D-</text>
<text x="142.6" y="179.8">NC.</text>
<text x="155.2" y="179.8">DSR#</text>
<text x="158.5" y="176.3">RI#</text>
<text x="166.1" y="178.1">10</text>
<text x="166.1" y="174.6">11</text>
<text x="139.1" y="181.6">8</text>
<text x="142.6" y="183.4">OUT#</text>
<text x="155.7" y="183.4">CTS#</text>
<text x="166.1" y="181.6">9</text>
<text x="313.9" y="216.9">1</text>
<text x="317.4" y="220.4">3</text>
<text x="326.5" y="220.4">4</text>
<text x="330" y="216.9">2</text>
<text x="69.7" y="244.8">LRC</text>
<text x="69.7" y="248.3">BCLK</text>
<text x="69.7" y="251.8">DIN</text>
<text x="92" y="251.8">- speaker</text>
<text x="69.7" y="255.3">GAIN</text>
<text x="69.7" y="258.9">SD</text>
<text x="69.7" y="262.4">GND</text>
<text x="90.8" y="258.9">+ speaker</text>
<text x="69.7" y="265.9">Vin</text>
<text x="165.7" y="268">5</text>
<text x="165.7" y="264.5">6</text>
<text x="170.2" y="269.5">WS</text>
<text x="170.2" y="265.9">L/R</text>
<text x="182.7" y="265.9">GND</text>
<text x="182.9" y="269.5">VDD</text>
<text x="192.4" y="264.5">1</text>
<text x="192.4" y="268">2</text>
<text x="165.7" y="271.6">4</text>
<text x="170.2" y="273">SCK</text>
<text x="185.3" y="273">SD</text>
<text x="192.4" y="271.6">3</text>
</g>
<g font-size="3.2">
<text x="436" y="59.9">38</text>
<text x="401.8" y="61.7">GND</text>
<text x="427.2" y="61.7">GND</text>
<text x="146.2" y="71.4" transform="rotate(-90 146.2 71.4)">1</text>
<text x="147.6" y="66.3" transform="rotate(-90 147.6 66.3)">GND</text>
<text x="396.3" y="109.3">15</text>
<text x="401.8" y="111.1">GND</text>
<text x="220.6" y="116">1</text>
<text x="220.6" y="119.5">3</text>
<text x="229.2" y="116">2</text>
<text x="229.2" y="119.5">4</text>
<text x="220.6" y="123">5</text>
<text x="229.2" y="123">6</text>
<text x="35.1" y="145.4" transform="rotate(-90 35.1 145.4)">GND</text>
<text x="73.9" y="145.4" transform="rotate(-90 73.9 145.4)">GND</text>
<text x="33.3" y="157.3" transform="rotate(-90 33.3 157.3)">A1B12</text>
<text x="72.1" y="157.3" transform="rotate(-90 72.1 157.3)">B1A12</text>
<text x="139.1" y="156.9">1</text>
<text x="142.6" y="158.7">GND</text>
</g>
<g font-size="3.2" fill="#f00">
<text x="398.4" y="70.5">4</text>
<text x="401.8" y="72.2">SENSOR_VP</text>
<text x="158" y="158.7">VCC</text>
<text x="166.1" y="156.9">16</text>
</g>
</svg>
